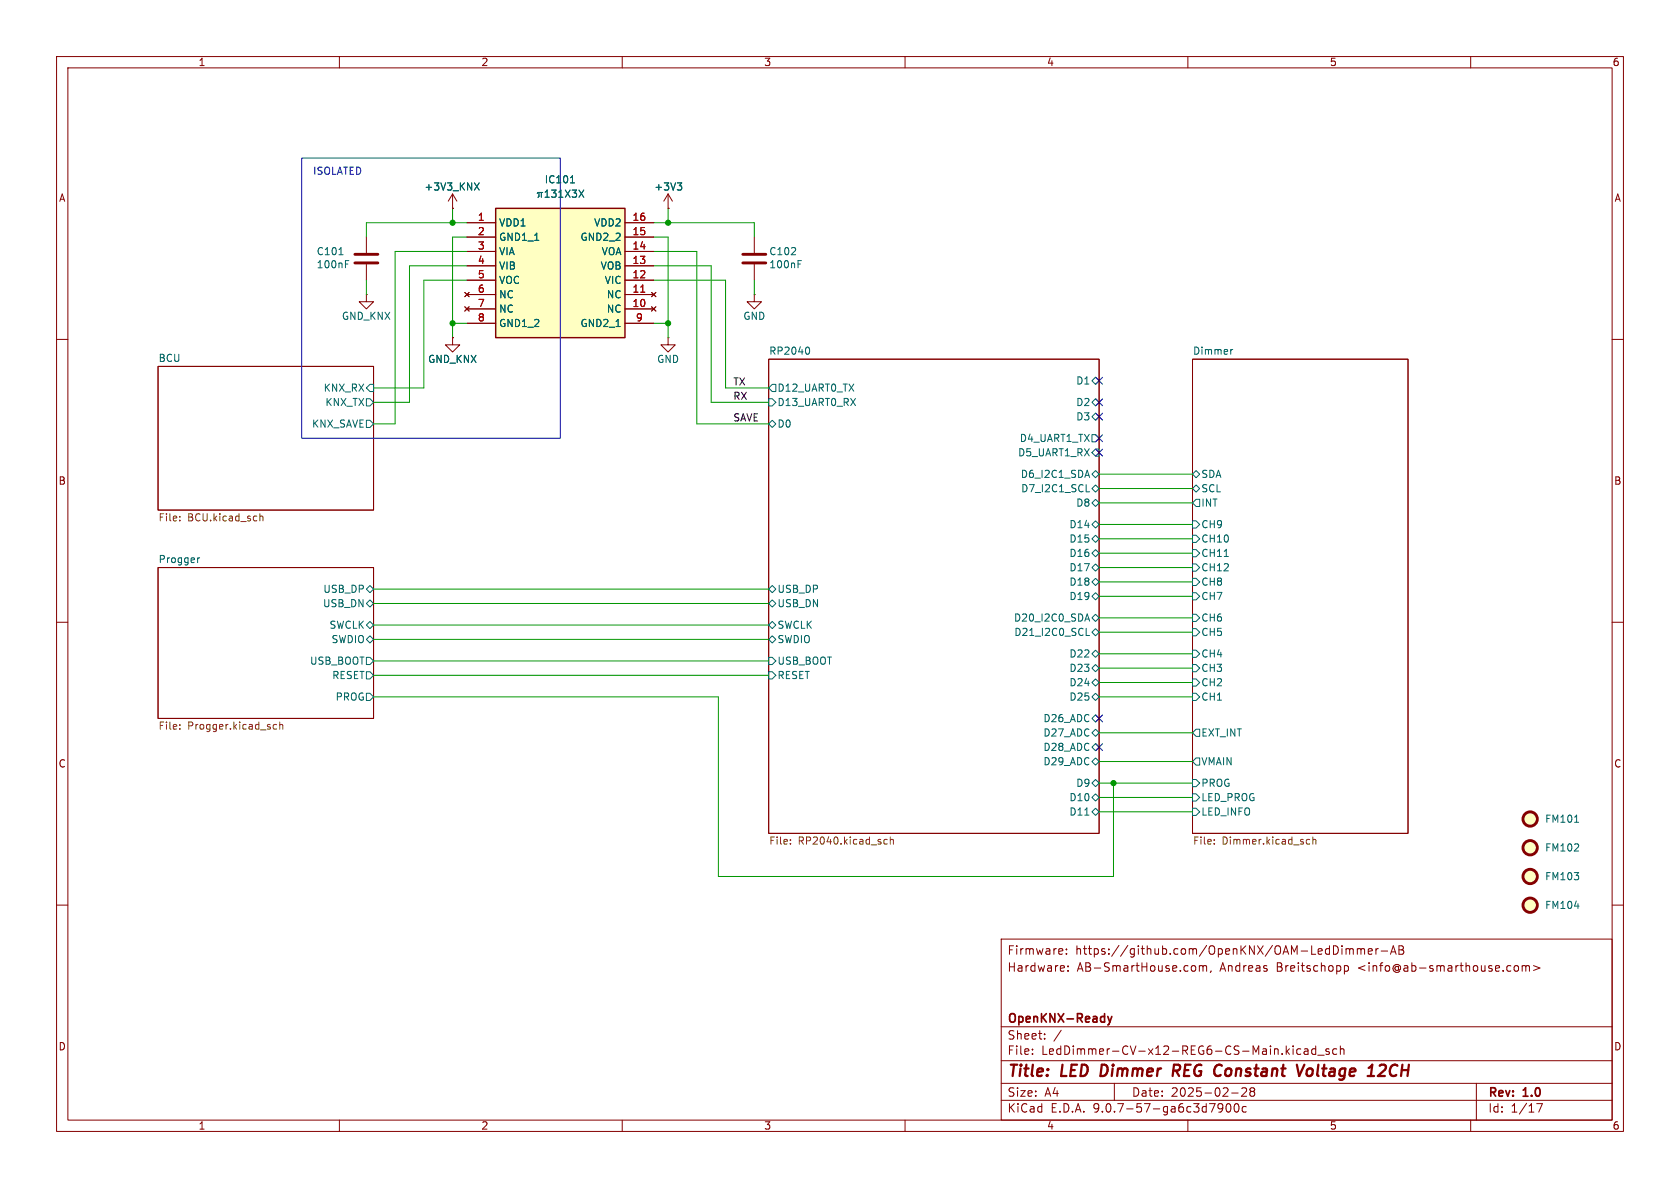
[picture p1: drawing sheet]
<svg xmlns="http://www.w3.org/2000/svg" width="297mm" height="210mm" viewBox="0 0 297 210" stroke-linecap="round" stroke-linejoin="round" font-family="sans-serif">
<g fill="none" stroke="#840000" stroke-width=".18">
<path d="M10 10h277v190h-277zM12 12h273v186h-273zM60 10v2M110 10v2M160 10v2M210 10v2M260 10v2M10 60h2M27.9 64.8h38.1v25.4h-38.1zM135.9 63.5h58.4v83.8h-58.4zM210.8 63.5h38.1v83.8h-38.1zM285 60h2"/>
<path d="M10 110h2M27.9 100.3h38.1v26.7h-38.1zM285 110h2M10 160h2M177 166h108v32h-108zM187.8 167.8l.1 .3-.7 .1M188.5 168.6v.1M188.5 167.8v.1M188.8 171.6v.1M188.8 170.8v.1M211.1 170.7l.3 .3v.4l-.3 .3M212 170.8l.5-.1 .2 .2"/>
<path d="M212 170.7v1M212.7 170.9l.2-.2 .3 .1 .1 .9M212.7 170.9v.8M214.1 171.6l-.1 .3M237.7 170.8l.4-.1 .3 .3v.4l-.2 .2h-.5M237.7 170.7v1.5M238 167.7v1M238 167.8l.4-.1 .2 .2M238.6 167.9l.2-.2 .4 .1v.9M238.6 167.9v.8M240 167.8l.4-.1 .2 .2M240 167.7v1"/>
<path d="M240.6 167.9l.2-.2 .4 .1v.9M240.6 167.9v.8M241.9 168.2l.7-.1-.1-.3-.4-.1-.2 .2 .1 .7h.5M243.2 167.7v1M243.7 167.7l-.3 .1-.2 .2M244.2 168.1h1.1M245.8 168.7l.5-1.5 .5 1.5M246 168.3h.7M247.3 167.2h.5l.2 .1 .1 .3-.3 .3a.4 .4 0 0 1 .4 .4 .4 .4 0 0 1-.3 .4h-.6zM247.3 167.9h.5M267.8 170.8l.4-.1 .3 .3v.4l-.3 .3-.4-.1-.1-.2v-.4zM269.1 170.8l.4-.1 .2 .2"/>
<path d="M269.1 170.7v1M269.7 170.9l.3-.2 .3 .1 .1 .9M269.7 170.9v.8M271.1 170.7l1.1 .4-1.1 .5M285 160h2M60 198v2M110 198v2M160 198v2M177 194.5h108M177 191.5h108M177 187.5h108M177 181.5h108"/>
<path d="M182.5 186.3v.1M182.5 185.5v.1M184.7 183.6v.1M184.7 182.8v.1M187.6 182.1l-1.3 2M197 191.5v3M210 198v2M216.2 195.7l-.3 .3h-.3l-.3-.3 .2-.5 .4-.1 .2 .1a.99 .99 0 0 1-.4 1.4h-.2M216.9 195.2l.2-.1a.81 .81 0 0 1 .6 .6 .81 .81 0 0 1-.3 .8l-.2 .1a.81 .81 0 0 1-.3-1.4zM217.7 193.2h1.2M218.3 195.2l.2-.1a.81 .81 0 0 1 .6 .6 .81 .81 0 0 1-.3 .8l-.1 .1a.81 .81 0 0 1-.4-1.4zM219.5 192.4l.6-.1 .2 .1 .1 .3-.9 1.1h.9"/>
<path d="M220.3 195.7l-.4-.1-.3 .3v.4l.1 .2h.6M221.2 192.9l-.2-.2 .2-.4 .5 .1 .1 .2-.3 .3M221.2 192.9l-.2 .3v.5l.2 .1 .5-.1 .1-.2-.1-.4-.2-.2M221.2 192.9h.3M228.6 184.9v.1M228.6 185.4v1M230 185.5l-.5-.1-.3 .3v.4l.2 .2h.6M230.6 185.5h.6v.9M231.2 185.8h-.5a.29 .29 0 0 0-.2 .3 .29 .29 0 0 0 .2 .3l.5-.1M232.6 185.5l-.4-.1-.3 .3v.4l.1 .2h.6M232.6 184.9v1.5M233 186.5h1.1"/>
<path d="M235 185.5l-.4-.1-.2 .2 .1 .2 .5 .2v.3h-.6M236.3 185.5l-.4-.1-.3 .3v.4l.1 .2h.6M237 185.5l.2-.1 .3 .1 .1 .9M237 184.9v1.5M260 198v2M261 191.5v6.5M271.7 195.1h1l-.7 1.5"/>
</g>
<path d="M194.8 188.2l-.3 2h.5M207.9 189.3l.5 .9M208.3 188.2h-.7l-.3 2M208.4 189.2l-1 .1M230.6 188.2l-.9 2M231.2 189.1a.52 .52 0 0 1 .5-.2 .52 .52 0 0 1 .4 .4l-.1 .5a.55 .55 0 0 1-.5 .4 .55 .55 0 0 1-.5-.4zM243.9 188.4l.3-.2h.5a.45 .45 0 0 1 .3 .6l-.1 .3-1.3 1.1h1.2" fill="none" stroke="#840000" stroke-width=".4"/>
<path d="M195.8 179.7l.4 1M196.6 179.7l-.4 1M196.2 180.7l-.1 .3-.3 .2" fill="none" stroke="#840000" stroke-width=".3"/>
<g fill="none" stroke="#006464" stroke-width=".18">
<path d="M64.8 74.3h.6l.6 .6-.6 .7h-.6zM64.8 70.5h.6l.6 .6-.6 .7h-.6zM65.4 67.9h.6v1.3h-.6l-.6-.6zM135.9 70.5h.6l.7 .6-.7 .7h-.6zM136.5 74.3l.7 .6-.7 .7-.6-.7zM136.5 67.9h.7v1.3h-.7l-.6-.6zM142.8 61.4a.79 .79 0 0 1 0 1.2M193 67.3l.7-.6 .6 .6-.6 .6zM193 73.7l.7-.7 .6 .7-.6 .6zM193 76.8h.7l.6 .7-.6 .6h-.7zM193 71.1l.7-.6 .6 .6-.6 .7zM193.7 79.4h.6v1.2h-.6l-.7-.6z"/>
<path d="M217.9 61.8l-.3 .2M34.9 98.6v.9M35.3 98.6l-.4 .3M192 86.9h.6M192.2 83.1l.4 1.3M193 92.7l.7-.6 .6 .6-.6 .6zM193 95.3l.7-.7 .6 .7-.6 .6zM193 86.4l.7-.7 .6 .7-.6 .6zM193 88.9l.7-.6 .6 .6-.6 .6zM193 83.8l.7-.6 .6 .6-.6 .7zM193 97.8l.7-.6 .6 .6-.6 .6zM210.8 86.4l.7-.7 .6 .7-.6 .6z"/>
<path d="M210.8 83.8l.7-.6 .6 .6-.6 .7zM210.8 94.6h.7l.6 .7-.6 .6h-.7zM210.8 99.7h.7l.6 .6-.6 .7h-.7zM210.8 97.2h.7l.6 .6-.6 .6h-.7zM210.8 92.1h.7l.6 .6-.6 .6h-.7zM211.5 88.3h.6v1.2h-.6l-.7-.6zM216.4 98.4h.8M64.8 106.7l.6-.7 .6 .7-.6 .6zM64.8 104.1l.6-.6 .6 .6-.6 .7zM64.8 110.5l.6-.6 .6 .6-.6 .6zM64.8 118.7h.6l.6 .7-.6 .6h-.6zM64.8 113l.6-.6 .6 .6-.6 .7z"/>
<path d="M64.8 116.2h.6l.6 .6-.6 .7h-.6zM135.9 104.1l.6-.6 .7 .6-.7 .7zM135.9 106.7l.6-.7 .7 .7-.7 .6zM135.9 118.7h.6l.7 .7-.7 .6h-.6zM135.9 113l.6-.6 .7 .6-.7 .7zM135.9 116.2h.6l.7 .6-.7 .7h-.6zM136.5 109.9l.7 .6-.7 .6-.6-.6zM191.9 109.4h.6M192 112.3h.6M192.2 108.5l.4 1.3M193 109.2l.7-.6 .6 .6-.6 .7zM193 105.4l.7-.6 .6 .6-.6 .6z"/>
<path d="M193 102.9l.7-.7 .6 .7-.6 .6zM193 115.6l.7-.7 .6 .7-.6 .6zM193 111.8l.7-.7 .6 .7-.6 .6zM193 100.3l.7-.6 .6 .6-.6 .7zM193.7 117.5l.6 .6-.6 .6-.7-.6zM210.8 117.5h.7l.6 .6-.6 .6h-.7zM210.8 108.6h.7l.6 .6-.6 .7h-.7zM210.8 111.1h.7l.6 .7-.6 .6h-.7zM210.8 114.9h.7l.6 .7-.6 .6h-.7zM210.8 104.8h.7l.6 .6-.6 .6h-.7zM210.8 102.2h.7l.6 .7-.6 .6h-.7zM64.8 122.6h.6l.6 .6-.6 .6h-.6z"/>
<path d="M193 123.2l.7-.6 .6 .6-.6 .6zM193 134.6l.7-.6 .6 .6-.6 .7zM193 129.5l.7-.6 .6 .6-.6 .7zM193 120.7l.7-.7 .6 .7-.6 .6zM193 127l.7-.6 .6 .6-.6 .6zM193 138.4l.7-.6 .6 .6-.6 .7zM193.7 131.4l.6 .7-.6 .6-.7-.6zM210.8 120h.7l.6 .7-.6 .6h-.7zM210.8 122.6h.7l.6 .6-.6 .6h-.7zM210.8 137.8h.7l.6 .6-.6 .7h-.7zM211.5 134h.6v1.3h-.6l-.7-.7zM211.5 128.9h.6v1.3h-.6l-.7-.7z"/>
<path d="M191.8 144.1h.7M193 141l.7-.7 .6 .7-.6 .6zM193 143.5l.7-.6 .6 .6-.6 .6zM210.8 142.9h.7l.6 .6-.6 .6h-.7zM210.8 140.3h.7l.6 .7-.6 .6h-.7z"/>
</g>
<g fill="none" stroke="#725600" stroke-width=".18">
<path d="M31.8 92v.1M31.8 91.3v.1M45.9 90.8v1.3M45.9 91.4l.2-.2 .3 .1 .1 .8M31.8 128.1v.1M31.8 128.8v.1M48.3 128.7l.2 .2 .4-.1M48.9 128.1h-.4l-.2 .2M49.4 128.2l.2-.1h.3l.1 .8M49.4 127.6v1.3M139.7 149.1v.1M139.7 148.4v.2"/>
<path d="M156.3 149.1l.2 .1h.4M156.9 148.4h-.4l-.2 .1M157.4 148.5l.2-.1h.3v.8M157.4 148v1.2M214.7 149.1v.1M214.7 148.4v.2M231.1 149.2h.4M231.1 148.4h.4M232.1 148.5l.2-.1h.3v.8M232.1 148v1.2"/>
</g>
<path d="M87.6 36.8h22.9v22.9h-22.9z" fill="#ffffc2"/>
<path d="M87.6 36.8h22.9v22.9h-22.9z" fill="none" stroke="#840000" stroke-width=".25"/>
<g fill="none" stroke="#840000" stroke-width=".18">
<path d="M80 36.8h.1M80 34.3l-.8 1.3M80 34.3l.8 1.3M80 34.3v2.5M82.5 39.4h5.1M110.5 39.4h5.1M118.1 36.8h.1M118.1 34.3l-.8 1.3M118.1 34.3l.8 1.3M118.1 34.3v2.5M64.8 52.1v1.2h1.2l-1.2 1.3-1.3-1.3h1.3M64.8 52.1h.1"/>
<path d="M64.8 41.9v2.8M64.8 46.7v2.8M80 59.7v1.3h1.3l-1.3 1.2-1.3-1.2h1.3M80 59.7h.1M82.2 51.7l.7 .8M82.2 54.2l.7 .8M82.5 41.9h5.1M82.5 44.5h5.1M82.5 47h5.1M82.5 49.5h5.1M82.5 52.1h5.1M82.5 54.6h5.1"/>
<path d="M82.5 57.2h5.1M82.9 51.7l-.7 .8M82.9 54.2l-.7 .8M110.5 41.9h5.1M110.5 44.5h5.1M110.5 47h5.1M110.5 49.5h5.1M110.5 52.1h5.1M110.5 54.6h5.1M110.5 57.2h5.1M115.2 51.7l.8 .8M115.2 54.2l.8 .8"/>
<path d="M116 51.7l-.8 .8M116 54.2l-.8 .8M118.1 59.7v1.3h1.3l-1.3 1.2-1.3-1.2h1.3M118.1 59.7h.1M133.3 52.1v1.2h1.3l-1.3 1.3-1.2-1.3h1.2M133.3 52.1h.1M133.3 41.9v2.8M133.3 46.7v2.8"/>
</g>
<path d="M113.3 51.7h.7" fill="none" stroke="#a90000" stroke-width=".18"/>
<g fill="none" stroke="#006464" stroke-width=".18">
<path d="M83.9 32.3l.8 1.3M84.7 32.3l-.8 1.3M95.3 34v.7l-.2 .2M95.7 34v.9M95.9 34h-.7l-.2 .2M96.4 34.9h.7M96.4 34l.3-.4v1.3M97.5 33.6h.8l-.4 .5 .3 .1v.5l-.1 .2-.6-.2M98.8 34.9h.7M98.8 34l.4-.4v1.3M99.9 33.6l.9 1.3M100.8 33.6l-.9 1.3"/>
<path d="M100.8 32.3h.8M101.1 31.2l.1-.1v1.2M101.1 33.6h.8l-.4 .5 .4 .1v.5l-.2 .2-.6-.2M102.4 33.6l.8 1.3M103.2 33.6l-.8 1.3M119.7 32.3h.8l-.4 .5M120.3 32.8l.2 .3v.3l-.2 .2M59.9 45h.7M61.1 46.7h.4M61.1 46.1h.6M141.1 46.7h.4M141.1 46.1h.6"/>
<path d="M278.4 145.4h.7M278.4 160.2h.7"/>
</g>
<g fill="none" stroke="#840000" stroke-width=".51">
<path d="M62.7 45h4.1M62.7 46.5h4.1M131.3 45h4.1M131.3 46.5h4.1"/>
<circle cx="270.5" cy="154.9" r="1.27"/>
<circle cx="270.5" cy="144.8" r="1.27"/>
<circle cx="270.5" cy="149.9" r="1.27"/>
<circle cx="270.5" cy="160" r="1.27"/>
</g>
<g fill="#ffffc2" stroke="#ffffc2" stroke-width=".18">
<circle cx="270.5" cy="144.8" r="1.27"/>
<circle cx="270.5" cy="154.9" r="1.27"/>
<circle cx="270.5" cy="160" r="1.27"/>
<circle cx="270.5" cy="149.9" r="1.27"/>
</g>
<g fill="none" stroke="#009600" stroke-width=".18">
<path d="M80 36.8v2.6M82.5 39.4h-17.7v2.5M115.6 39.4h17.7v2.5M118.1 36.8v2.6M64.8 49.5v2.6M80 57.2h2.5M82.5 41.9h-2.5v17.8M82.5 47h-10.1v24.1h-6.4M82.5 49.5h-7.6v19.1h-8.9M82.5 44.5h-12.7v30.4h-3.8M115.6 49.5h12.7v19.1h7.6M115.6 41.9h2.5v17.8"/>
<path d="M115.6 57.2h2.5M115.6 44.5h7.6v30.4h12.7M115.6 47h10.1v24.1h10.2M133.3 49.5v2.6M194.3 86.4h16.5M194.3 88.9h16.5M194.3 83.8h16.5M194.3 92.7h16.5M194.3 95.3h16.5M194.3 97.8h16.5M66 116.8h69.9M66 110.5h69.9"/>
<path d="M66 104.1h69.9M66 106.7h69.9M66 119.4h69.9M66 113h69.9M194.3 105.4h16.5M194.3 102.9h16.5M194.3 109.2h16.5M194.3 111.8h16.5M194.3 100.3h16.5M194.3 115.6h16.5M194.3 118.1h16.5M66 123.2h61v31.7h69.8v-16.5"/>
<path d="M194.3 138.4h16.5M194.3 123.2h16.5M194.3 129.5h16.5M194.3 134.6h16.5M194.3 120.7h16.5M194.3 143.5h16.5M194.3 141h16.5"/>
</g>
<g fill="none" stroke="#000084" stroke-width=".18">
<path d="M193.7 76.9l1.2 1.2M193.7 73.1l1.2 1.2M193.7 70.5l1.2 1.2M193.7 66.7l1.2 1.2M193.7 79.4l1.2 1.2M194.9 76.9l-1.2 1.2M194.9 73.1l-1.2 1.2M194.9 70.5l-1.2 1.2M194.9 66.7l-1.2 1.2M194.9 79.4l-1.2 1.2M193.7 126.4l1.2 1.2M193.7 131.5l1.2 1.2"/>
<path d="M194.9 126.4l-1.2 1.2M194.9 131.5l-1.2 1.2"/>
</g>
<path d="M53.3 27.9h45.8v49.6h-45.8z" fill="none" stroke="#0000c2" stroke-width=".18"/>
<g fill="#009600" stroke="#009600" stroke-width=".18">
<circle cx="80" cy="57.2" r=".46"/>
<circle cx="80" cy="39.4" r=".46"/>
<circle cx="196.8" cy="138.4" r=".46"/>
<circle cx="118.1" cy="57.2" r=".46"/>
<circle cx="118.1" cy="39.4" r=".46"/>
</g>
<g font-size="2.8" fill="#840000">
<text x="178" y="190.9">Title:</text>
<text x="187.7" y="190.9">LED</text>
<text x="195.4" y="190.9">Dimmer</text>
<text x="209" y="190.9">REG</text>
<text x="217.1" y="190.9">Constant</text>
<text x="232.6" y="190.9">Voltage</text>
<text x="245.9" y="190.9">12CH</text>
</g>
<g font-size="2.1" fill="#840000">
<text x="178" y="172">Hardware:</text>
<text x="178" y="169">Firmware:</text>
<text x="190.1" y="169">https://github.com/OpenKNX/OAM-LedDimmer-AB</text>
<text x="190.4" y="172">AB-SmartHouse.com,</text>
<text x="215.7" y="172">Andreas</text>
<text x="225.8" y="172">Breitschopp</text>
<text x="240.3" y="172">&lt;info@ab-smarthouse.com&gt;</text>
<text x="178" y="184">Sheet:</text>
<text x="178" y="181.2">OpenKNX-Ready</text>
<text x="178" y="186.7">File:</text>
<text x="184.1" y="186.7">LedDimmer-CV-x12-REG6-CS-Main.kicad_sch</text>
<text x="178" y="196.9">KiCad</text>
<text x="178" y="194.1">Size:</text>
<text x="184.7" y="194.1">A4</text>
<text x="185.7" y="196.9">E.D.A.</text>
<text x="193.3" y="196.9">9.0.7-57-ga6c3d7900c</text>
<text x="200" y="194.1">Date:</text>
<text x="207" y="194.1">2025-02-28</text>
<text x="263" y="194.3">Rev:</text>
<text x="263" y="196.9">Id:</text>
<text x="267.1" y="196.9">1/17</text>
<text x="269.4" y="194.3">1.0</text>
</g>
<g font-size="1.8" fill="#840000">
<text x="35" y="11.9">1</text>
<text x="85" y="11.9">2</text>
<text x="135" y="11.9">3</text>
<text x="185" y="11.9">4</text>
<text x="235" y="11.9">5</text>
<text x="285" y="11.9">6</text>
<text x="10.3" y="35.9">A</text>
<text x="285.3" y="35.9">A</text>
<text x="10.3" y="85.9">B</text>
<text x="285.3" y="85.9">B</text>
<text x="10.3" y="135.9">C</text>
<text x="285.3" y="135.9">C</text>
<text x="10.3" y="185.9">D</text>
<text x="285.3" y="185.9">D</text>
<text x="35" y="199.9">1</text>
<text x="85" y="199.9">2</text>
<text x="135" y="199.9">3</text>
<text x="185" y="199.9">4</text>
<text x="235" y="199.9">5</text>
<text x="285" y="199.9">6</text>
</g>
<text font-size="1.8" fill="#0000c2" x="55.3" y="31.1">ISOLATED</text>
<g font-size="1.8" fill="#006464">
<text x="74.9" y="33.9">+3V3_KNX</text>
<text x="96.2" y="32.6">IC101</text>
<text x="115.6" y="33.9">+3V3</text>
<text x="88.1" y="40.2">VDD1</text>
<text x="104.9" y="40.2">VDD2</text>
<text x="55.9" y="45.3">C101</text>
<text x="55.9" y="47.6">100nF</text>
<text x="88.1" y="42.8">GND1_1</text>
<text x="88.1" y="45.3">VIA</text>
<text x="88.1" y="47.9">VIB</text>
<text x="102.5" y="42.8">GND2_2</text>
<text x="106.1" y="47.9">VOB</text>
<text x="106.3" y="45.3">VOA</text>
<text x="135.9" y="45.3">C102</text>
<text x="135.9" y="47.6">100nF</text>
<text x="88.1" y="50.4">VOC</text>
<text x="88.1" y="52.9">NC</text>
<text x="106.8" y="50.4">VIC</text>
<text x="107.2" y="52.9">NC</text>
<text x="60.3" y="56.7">GND_KNX</text>
<text x="88.1" y="55.5">NC</text>
<text x="88.1" y="58">GND1_2</text>
<text x="102.5" y="58">GND2_1</text>
<text x="107.2" y="55.5">NC</text>
<text x="131.3" y="56.7">GND</text>
<text x="27.9" y="64.1">BCU</text>
<text x="75.6" y="64.4">GND_KNX</text>
<text x="116.1" y="64.4">GND</text>
<text x="135.9" y="62.8">RP2040</text>
<text x="210.8" y="62.8">Dimmer</text>
<text x="57.1" y="69.4">KNX_RX</text>
<text x="57.4" y="72">KNX_TX</text>
<text x="137.4" y="69.4">D12_UART0_TX</text>
<text x="137.4" y="72">D13_UART0_RX</text>
<text x="190.2" y="68.2">D1</text>
<text x="190.2" y="72">D2</text>
<text x="55.1" y="75.8">KNX_SAVE</text>
<text x="137.4" y="75.8">D0</text>
<text x="190.2" y="74.5">D3</text>
<text x="179.9" y="80.9">D5_UART1_RX</text>
<text x="180.2" y="78.3">D4_UART1_TX</text>
<text x="180.4" y="84.7">D6_I2C1_SDA</text>
<text x="180.4" y="87.2">D7_I2C1_SCL</text>
<text x="190.2" y="89.8">D8</text>
<text x="212.3" y="87.2">SCL</text>
<text x="212.3" y="84.7">SDA</text>
<text x="212.3" y="89.8">INT</text>
<text x="189" y="93.6">D14</text>
<text x="212.3" y="93.6">CH9</text>
<text x="27.9" y="99.6">Progger</text>
<text x="189" y="96.1">D15</text>
<text x="189" y="98.7">D16</text>
<text x="189" y="101.2">D17</text>
<text x="212.3" y="96.1">CH10</text>
<text x="212.3" y="101.2">CH12</text>
<text x="212.3" y="98.7">CH11</text>
<text x="57" y="107.5">USB_DN</text>
<text x="57.1" y="105">USB_DP</text>
<text x="137.4" y="105">USB_DP</text>
<text x="137.4" y="107.5">USB_DN</text>
<text x="189" y="106.3">D19</text>
<text x="189" y="103.7">D18</text>
<text x="212.3" y="106.3">CH7</text>
<text x="212.3" y="103.7">CH8</text>
<text x="58.1" y="111.4">SWCLK</text>
<text x="58.5" y="113.9">SWDIO</text>
<text x="137.4" y="113.9">SWDIO</text>
<text x="137.4" y="111.4">SWCLK</text>
<text x="179.2" y="110.1">D20_I2C0_SDA</text>
<text x="179.2" y="112.6">D21_I2C0_SCL</text>
<text x="212.3" y="110.1">CH6</text>
<text x="212.3" y="112.6">CH5</text>
<text x="54.7" y="117.7">USB_BOOT</text>
<text x="137.4" y="117.7">USB_BOOT</text>
<text x="189" y="119">D23</text>
<text x="189" y="116.4">D22</text>
<text x="212.3" y="119">CH3</text>
<text x="212.3" y="116.4">CH4</text>
<text x="58.6" y="120.2">RESET</text>
<text x="59.2" y="124.1">PROG</text>
<text x="137.4" y="120.2">RESET</text>
<text x="189" y="124.1">D25</text>
<text x="189" y="121.5">D24</text>
<text x="212.3" y="121.5">CH2</text>
<text x="212.3" y="124.1">CH1</text>
<text x="184.4" y="130.4">D27_ADC</text>
<text x="184.4" y="127.9">D26_ADC</text>
<text x="212.3" y="130.4">EXT_INT</text>
<text x="184.4" y="135.5">D29_ADC</text>
<text x="184.4" y="132.9">D28_ADC</text>
<text x="212.3" y="135.5">VMAIN</text>
<text x="189" y="141.8">D10</text>
<text x="190.2" y="139.3">D9</text>
<text x="212.3" y="141.8">LED_PROG</text>
<text x="212.3" y="139.3">PROG</text>
<text x="189" y="144.4">D11</text>
<text x="212.3" y="144.4">LED_INFO</text>
<text x="273.1" y="145.6">FM101</text>
<text x="273.1" y="155.8">FM103</text>
<text x="273.1" y="150.7">FM102</text>
<text x="273.1" y="160.9">FM104</text>
</g>
<g font-size="1.8" fill="#a90000">
<text x="84.4" y="39.1">1</text>
<text x="84.4" y="41.7">2</text>
<text x="111.7" y="39.1">16</text>
<text x="111.7" y="41.7">15</text>
<text x="84.4" y="44.2">3</text>
<text x="84.4" y="46.7">4</text>
<text x="111.7" y="44.2">14</text>
<text x="111.7" y="46.7">13</text>
<text x="84.4" y="49.3">5</text>
<text x="84.4" y="51.8">6</text>
<text x="111.7" y="49.3">12</text>
<text x="111.7" y="51.8">11</text>
<text x="84.4" y="54.4">7</text>
<text x="84.4" y="56.9">8</text>
<text x="111.7" y="54.4">10</text>
<text x="112.3" y="56.9">9</text>
</g>
<g font-size="1.8" fill="#0f0f0f">
<text x="129.5" y="68.2">TX</text>
<text x="129.5" y="70.8">RX</text>
<text x="129.5" y="74.6">SAVE</text>
</g>
<g font-size="1.8" fill="#725600">
<text x="27.9" y="92.5">File:</text>
<text x="33.2" y="92.5">BCU.kicad_sch</text>
<text x="27.9" y="129.3">File:</text>
<text x="33.2" y="129.3">Progger.kicad_sch</text>
<text x="135.9" y="149.6">File:</text>
<text x="141.1" y="149.6">RP2040.kicad_sch</text>
<text x="210.8" y="149.6">File:</text>
<text x="216" y="149.6">Dimmer.kicad_sch</text>
</g>
</svg>
